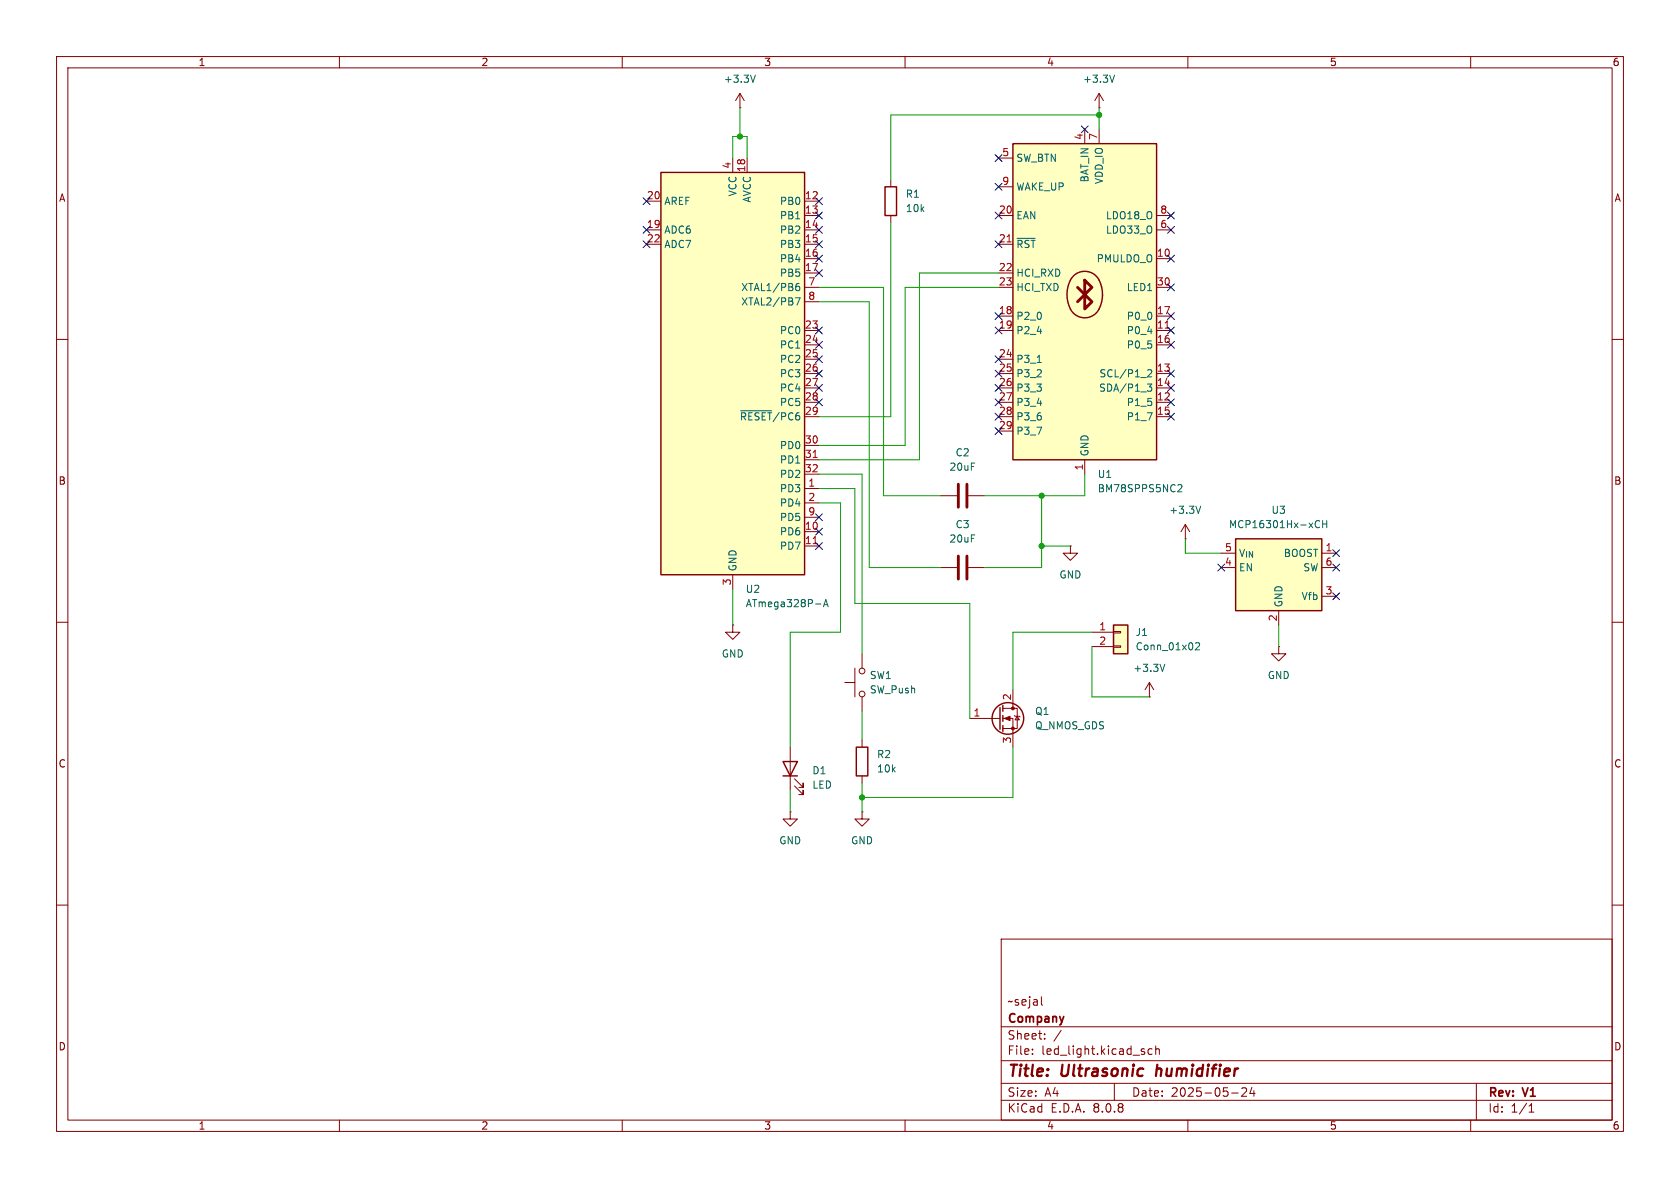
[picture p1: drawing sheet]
<svg xmlns="http://www.w3.org/2000/svg" width="297mm" height="210mm" viewBox="0 0 297 210" stroke-linecap="round" stroke-linejoin="round" font-family="sans-serif">
<g fill="none" stroke="#840000" stroke-width=".18">
<path d="M10 10h277v190h-277zM12 12h273v186h-273zM60 10v2M110 10v2M160 10v2M210 10v2M260 10v2M157.5 31.8v1.2M157.5 38.1v1.3M10 60h2M285 60h2M10 110h2"/>
<path d="M285 110h2M171.4 127h5.4M177.3 127h1.8v5.1M177.3 125.2h2.5v3.6h-2.5M179.1 121.9v3.3M179.3 126.5l.2 .1h.7l.1 .1M179.8 126.6l.4 .7h-.7zM203.2 123.2h.1M203.2 120.7l-.8 1.2M203.2 120.7v2.5M203.2 120.7l.8 1.2M139.7 143.5v1.3h1.3l-1.3 1.3-1.3-1.3h1.3"/>
<path d="M139.7 143.5h.1M10 160h2M177 166h108v32h-108zM184.1 177.5l.2 .2M285 160h2M60 198v2M110 198v2M160 198v2M177 194.5h108M177 191.5h108M177 187.5h108M177 181.5h108"/>
<path d="M182.5 186.3v.1M182.5 185.5v.1M184.7 183.6v.1M184.7 182.8v.1M187.6 182.1l-1.3 2M197 191.5v3M202.3 186v.3M203.7 185.5l-.5-.1-.2 .3v.4l.1 .2h.6M204.3 185.5l.2-.1 .4 .1 .1 .9M204.3 184.9v1.5M210 198v2M217.7 193.2h1.2"/>
<path d="M219.5 192.4l.6-.1 .2 .1 .1 .3-.9 1.1h.9M221.3 192.2l-.3 1.1h.9M221.7 192.8v1M260 198v2M261 191.5v6.5M270.3 196.6h.9M270.3 195.5l.4-.4v1.5"/>
</g>
<path d="M204.6 188.2l-.3 2" fill="none" stroke="#840000" stroke-width=".4"/>
<g fill="none" stroke="#840000" stroke-width=".25">
<path d="M156.5 33h2v5.1h-2zM176.8 125.1v3.8M177.3 124.7v1M177.3 126.5v1M177.3 128.3v1"/>
<circle cx="178.2" cy="127" r="2.79"/>
</g>
<g fill="#840000" stroke="#840000" stroke-width=".18">
<path d="M177.5 127l1.1-.4v.8z"/>
<circle cx="179.1" cy="128.8" r=".25"/>
<circle cx="179.1" cy="125.2" r=".25"/>
</g>
<path d="M205.9 117.4l-.4 1.3" fill="none" stroke="#006464" stroke-width=".18"/>
<path d="M179.1 25.4h25.4v55.9h-25.4z" fill="#ffffc2"/>
<g fill="#ffffc2" stroke="#ffffc2" stroke-width=".18">
<path d="M189.2 54.6l2.6-1.3 2.5 1.3a2.84 2.84 0 0 1-2.5 1.6 2.84 2.84 0 0 1-2.6-1.6z"/>
<path d="M189.2 49.5l5.1 2.6-5.1 2.5a5.7 5.7 0 0 1 0-5.1z"/>
<path d="M189.2 52.1l5.1-2.6a5.7 5.7 0 0 1 0 5.1z"/>
<path d="M189.7 48.8a2.84 2.84 0 0 1 4.6 .7l-2.5 1.3-2.6-1.3z"/>
</g>
<path d="M179.1 25.4h25.4v55.9h-25.4zM189.7 48.8a2.89 2.89 0 0 1 4.9 1.5 4.6 4.6 0 0 1-1.6 5.6 2.99 2.99 0 0 1-4.2-2.5 5.3 5.3 0 0 1 .9-4.6z" fill="none" stroke="#840000" stroke-width=".25"/>
<path d="M190.5 50.8l1.3 1.3-1.3 1.2M191.8 49.5l1.2 1.3-1.2 1.3 1.2 1.2-1.2 1.3z" fill="none" stroke="#840000" stroke-width=".51"/>
<g fill="none" stroke="#840000" stroke-width=".18">
<path d="M130.8 19.1h.1M130.8 16.5l-.8 1.3M130.8 16.5v2.6M130.8 16.5l.8 1.3M194.3 19.1h.1M194.3 16.5v2.6M194.3 16.5l-.8 1.3M194.3 16.5l.8 1.3M176.5 38.1h2.6M176.5 27.9h2.6M176.5 33h2.6M191.8 22.9v2.5"/>
<path d="M194.3 22.9v2.5M204.5 38.1h2.5M176.5 58.4h2.6M176.5 55.9h2.6M176.5 43.2h2.6M176.5 48.3h2.6M176.5 50.8h2.6M204.5 45.7h2.5M204.5 58.4h2.5M204.5 55.9h2.5M204.5 50.8h2.5M204.5 40.6h2.5"/>
<path d="M176.5 71.1h2.6M176.5 66h2.6M176.5 68.6h2.6M176.5 73.7h2.6M176.5 63.5h2.6M176.5 76.2h2.6M204.5 71.1h2.5M204.5 66h2.5M204.5 68.6h2.5M204.5 73.7h2.5M204.5 61h2.5M191.8 81.3v2.5"/>
<path d="M129.5 110.5v1.3h1.3l-1.3 1.2-1.2-1.2h1.2M129.5 110.5h.1M226.1 114.3v1.3h1.2l-1.2 1.2-1.3-1.2h1.3M226.1 114.3h.1"/>
</g>
<path d="M178 42.8h.8M206 58h.7" fill="none" stroke="#a90000" stroke-width=".18"/>
<path d="M133.5 13.3l-.4 1.2M197 13.3l-.4 1.2M179.8 42.1h3.2M183.4 64.1h.7M202.8 67.9h.8l-.4 .5 .4 .1v.4l-.2 .3h-.4M202.9 65.5l.5-.2 .2 .4-.8 .9h.8M208.3 85.7h.4l.3 .3-.8 .9h.8" fill="none" stroke="#006464" stroke-width=".18"/>
<path d="M196.8 110.5h2.6v5.1h-2.6z" fill="#ffffc2"/>
<path d="M193 111.8h3.8M193 114.3h3.8M196.8 114.2h1.3v.2h-1.3zM196.8 111.6h1.3v.3h-1.3z" fill="none" stroke="#840000" stroke-width=".18"/>
<path d="M196.8 110.5h2.6v5.1h-2.6z" fill="none" stroke="#840000" stroke-width=".25"/>
<path d="M211.4 113.7l.4-.1 .3 .4-.8 .9h.8" fill="none" stroke="#006464" stroke-width=".18"/>
<path d="M218.4 95.3h15.3v12.7h-15.3z" fill="#ffffc2"/>
<path d="M218.4 95.3h15.3v12.7h-15.3zM138.4 134.6h2.6l-1.3 2.6zM138.4 137.2h2.6M151.4 132.1h2v5.1h-2z" fill="none" stroke="#840000" stroke-width=".25"/>
<g fill="none" stroke="#840000" stroke-width=".18">
<path d="M166.4 87.6h2.8M171.2 87.6h2.8M209.5 95.3h.1M209.5 92.7l-.7 1.3M209.5 92.7v2.6M209.5 92.7l.8 1.3M215.9 97.8h2.5M233.7 97.8h2.5M151.1 118.1v5.1M152.4 115.6v2.5M166.4 100.3h2.8M171.2 100.3h2.8"/>
<path d="M215.9 100.3h2.5M226.1 108v2.5M233.7 105.4h2.5M233.7 100.3h2.5M139.7 132.1v7.6M140.5 138.9l1.5 1.6v-.8v.8h-.8M140.5 137.7l1.5 1.5v-.8v.8h-.8M149.4 120.7h1.7M152.4 123.2v2.5M152.4 130.8v1.3M152.4 137.2v1.2M152.4 143.5v1.3h1.3l-1.3 1.3-1.3-1.3h1.3"/>
<path d="M152.4 143.5h.1"/>
<circle cx="152.4" cy="118.6" r=".51"/>
<circle cx="152.4" cy="122.7" r=".51"/>
</g>
<path d="M212.3 89.5l-.5 1.2M232.6 93.1l.3 .2 .4-.1M233.3 92.1l-.4-.1-.3 .2M233.8 92v1.3M233.8 92.6h.8M234.6 92v1.3" fill="none" stroke="#006464" stroke-width=".18"/>
<path d="M169.4 85.6v4.1M169.4 98.3v4.1M170.9 85.6v4.1M170.9 98.3v4.1" fill="none" stroke="#840000" stroke-width=".51"/>
<path d="M116.8 30.5h25.4v71.1h-25.4z" fill="#ffffc2"/>
<path d="M116.8 30.5h25.4v71.1h-25.4z" fill="none" stroke="#840000" stroke-width=".25"/>
<g fill="none" stroke="#840000" stroke-width=".18">
<path d="M114.3 35.6h2.5M129.5 27.9v2.6M132.1 27.9v2.6M142.2 35.6h2.6M142.2 38.1h2.6M114.3 40.6h2.5M114.3 43.2h2.5M142.2 40.6h2.6M142.2 43.2h2.6M142.2 45.7h2.6M142.2 48.3h2.6M142.2 58.4h2.6"/>
<path d="M142.2 50.8h2.6M142.2 53.3h2.6M142.2 61h2.6M142.2 63.5h2.6M142.2 66h2.6M142.2 68.6h2.6M142.2 71.1h2.6M142.2 73.7h2.6M142.2 78.7h2.6M142.2 86.4h2.6M142.2 94h2.6M142.2 96.5h2.6"/>
<path d="M142.2 88.9h2.6M142.2 81.3h2.6M142.2 83.8h2.6M142.2 91.4h2.6M189.2 96.5v1.3h1.3l-1.3 1.3-1.2-1.3h1.2M189.2 96.5h.1M129.5 101.6v2.5"/>
</g>
<path d="M143.8 96.1h.7M143.8 80.9h.7" fill="none" stroke="#a90000" stroke-width=".18"/>
<path d="M140.6 52.6h.9l-.6 1.3M140.7 50.7l.4-.1 .3 .2-.1 .5-.4 .1-.2-.1M141.3 50.1l-.4 .1-.2 .2M130.9 72.6h5.5M144.2 106.8h.9M145.6 107.3l.4-1.3 .4 1.3M145.7 106.9h.6" fill="none" stroke="#006464" stroke-width=".18"/>
<g fill="none" stroke="#009600" stroke-width=".18">
<path d="M130.8 19.1v5M194.3 19.1v3.8M129.5 27.9v-3.8h2.6v3.8M157.5 39.4v34.3h-12.7M194.3 20.3h-36.8v11.5M144.8 50.8h11.4v36.8h10.2M144.8 53.3h8.9v47h12.7M176.5 50.8h-16.5v27.9h-15.2M176.5 48.3h-13.9v33h-17.8M144.8 88.9h3.8v22.9h-8.9v20.3M144.8 86.4h6.3v20.3h20.3v20.3M144.8 83.8h7.6v31.8"/>
<path d="M184.1 87.6v12.7h-10.1M184.1 96.5h5.1M191.8 83.8v3.8h-17.8M209.5 95.3v2.5h6.4M129.5 104.1v6.4M193 111.8h-13.9v10.1M193 114.3v8.9h10.2M226.1 110.5v3.8M139.7 139.7v3.8M152.4 125.7v5.1M152.4 138.4v5.1M179.1 132.1v8.9h-26.7"/>
</g>
<g fill="none" stroke="#000084" stroke-width=".18">
<path d="M113.7 35l1.2 1.2M114.9 35l-1.2 1.2M144.2 35l1.2 1.2M144.2 37.5l1.2 1.2M145.4 35l-1.2 1.2M145.4 37.5l-1.2 1.2M175.9 37.5l1.2 1.2M175.9 32.4l1.2 1.2M175.9 27.3l1.2 1.2M177.1 37.5l-1.2 1.2M177.1 32.4l-1.2 1.2M177.1 27.3l-1.2 1.2"/>
<path d="M191.2 22.3l1.2 1.2M192.4 22.3l-1.2 1.2M206.4 37.5l1.2 1.2M207.6 37.5l-1.2 1.2M113.7 42.6l1.2 1.2M113.7 40l1.2 1.2M114.9 42.6l-1.2 1.2M114.9 40l-1.2 1.2M144.2 40l1.2 1.2M144.2 42.6l1.2 1.2M144.2 57.8l1.2 1.2M144.2 47.7l1.2 1.2"/>
<path d="M144.2 45.1l1.2 1.2M145.4 40l-1.2 1.2M145.4 42.6l-1.2 1.2M145.4 57.8l-1.2 1.2M145.4 47.7l-1.2 1.2M145.4 45.1l-1.2 1.2M175.9 57.8l1.2 1.2M175.9 42.6l1.2 1.2M175.9 55.3l1.2 1.2M177.1 57.8l-1.2 1.2M177.1 42.6l-1.2 1.2M177.1 55.3l-1.2 1.2"/>
<path d="M206.4 40l1.2 1.2M206.4 55.3l1.2 1.2M206.4 50.2l1.2 1.2M206.4 57.8l1.2 1.2M206.4 45.1l1.2 1.2M207.6 40l-1.2 1.2M207.6 55.3l-1.2 1.2M207.6 50.2l-1.2 1.2M207.6 57.8l-1.2 1.2M207.6 45.1l-1.2 1.2M144.2 68l1.2 1.2M144.2 65.4l1.2 1.2"/>
<path d="M144.2 70.5l1.2 1.2M144.2 62.9l1.2 1.2M144.2 60.4l1.2 1.2M145.4 68l-1.2 1.2M145.4 65.4l-1.2 1.2M145.4 70.5l-1.2 1.2M145.4 62.9l-1.2 1.2M145.4 60.4l-1.2 1.2M175.9 70.5l1.2 1.2M175.9 62.9l1.2 1.2M175.9 65.4l1.2 1.2M175.9 73.1l1.2 1.2"/>
<path d="M175.9 68l1.2 1.2M175.9 75.6l1.2 1.2M177.1 68l-1.2 1.2M177.1 75.6l-1.2 1.2M177.1 70.5l-1.2 1.2M177.1 62.9l-1.2 1.2M177.1 65.4l-1.2 1.2M177.1 73.1l-1.2 1.2M206.4 60.4l1.2 1.2M206.4 65.4l1.2 1.2M206.4 70.5l1.2 1.2M206.4 68l1.2 1.2"/>
<path d="M206.4 73.1l1.2 1.2M207.6 60.4l-1.2 1.2M207.6 65.4l-1.2 1.2M207.6 70.5l-1.2 1.2M207.6 68l-1.2 1.2M207.6 73.1l-1.2 1.2M144.2 95.9l1.2 1.2M144.2 90.8l1.2 1.2M144.2 93.4l1.2 1.2M145.4 95.9l-1.2 1.2M145.4 90.8l-1.2 1.2M145.4 93.4l-1.2 1.2"/>
<path d="M215.3 99.7l1.2 1.2M216.5 99.7l-1.2 1.2M235.6 99.7l1.2 1.2M235.6 97.2l1.2 1.2M236.8 99.7l-1.2 1.2M236.8 97.2l-1.2 1.2M235.6 104.8l1.2 1.2M236.8 104.8l-1.2 1.2"/>
</g>
<g fill="#009600" stroke="#009600" stroke-width=".18">
<circle cx="194.3" cy="20.3" r=".46"/>
<circle cx="130.8" cy="24.1" r=".46"/>
<circle cx="184.1" cy="87.6" r=".46"/>
<circle cx="184.1" cy="96.5" r=".46"/>
<circle cx="152.4" cy="141" r=".46"/>
</g>
<g font-size="2.8" fill="#840000">
<text x="178" y="190.9">Title:</text>
<text x="187.7" y="190.9">Ultrasonic</text>
<text x="205.2" y="190.9">humidifier</text>
</g>
<g font-size="2.1" fill="#840000">
<text x="178" y="178">~sejal</text>
<text x="178" y="184">Sheet:</text>
<text x="178" y="181.2">Company</text>
<text x="178" y="186.7">File:</text>
<text x="184.1" y="186.7">led_light.kicad_sch</text>
<text x="178" y="196.9">KiCad</text>
<text x="178" y="194.1">Size:</text>
<text x="184.7" y="194.1">A4</text>
<text x="185.7" y="196.9">E.D.A.</text>
<text x="193.3" y="196.9">8.0.8</text>
<text x="200" y="194.1">Date:</text>
<text x="207" y="194.1">2025-05-24</text>
<text x="263" y="194.3">Rev:</text>
<text x="263" y="196.9">Id:</text>
<text x="267.1" y="196.9">1/1</text>
<text x="269.4" y="194.3">V1</text>
</g>
<g font-size="1.8" fill="#840000">
<text x="35" y="11.9">1</text>
<text x="85" y="11.9">2</text>
<text x="135" y="11.9">3</text>
<text x="185" y="11.9">4</text>
<text x="235" y="11.9">5</text>
<text x="285" y="11.9">6</text>
<text x="10.3" y="35.9">A</text>
<text x="285.3" y="35.9">A</text>
<text x="10.3" y="85.9">B</text>
<text x="285.3" y="85.9">B</text>
<text x="10.3" y="135.9">C</text>
<text x="285.3" y="135.9">C</text>
<text x="10.3" y="185.9">D</text>
<text x="285.3" y="185.9">D</text>
<text x="35" y="199.9">1</text>
<text x="85" y="199.9">2</text>
<text x="135" y="199.9">3</text>
<text x="185" y="199.9">4</text>
<text x="235" y="199.9">5</text>
<text x="285" y="199.9">6</text>
</g>
<g font-size="1.8" fill="#006464">
<text x="127.9" y="14.8">+3.3V</text>
<text x="191.4" y="14.8">+3.3V</text>
<text x="179.6" y="28.8">SW_BTN</text>
<text x="130.4" y="34.8" transform="rotate(-90 130.4 34.8)">VCC</text>
<text x="132.9" y="35.9" transform="rotate(-90 132.9 35.9)">AVCC</text>
<text x="160" y="35.2">R1</text>
<text x="179.6" y="33.9">WAKE_UP</text>
<text x="192.6" y="32.3" transform="rotate(-90 192.6 32.3)">BAT_IN</text>
<text x="195.2" y="32.6" transform="rotate(-90 195.2 32.6)">VDD_IO</text>
<text x="117.3" y="41.5">ADC6</text>
<text x="117.3" y="36.4">AREF</text>
<text x="137.8" y="36.4">PB0</text>
<text x="137.8" y="39">PB1</text>
<text x="137.8" y="41.5">PB2</text>
<text x="160" y="37.7">10k</text>
<text x="179.6" y="39">EAN</text>
<text x="195.4" y="41.5">LDO33_O</text>
<text x="195.4" y="39">LDO18_O</text>
<text x="117.3" y="44">ADC7</text>
<text x="137.8" y="44">PB3</text>
<text x="137.8" y="46.6">PB4</text>
<text x="179.6" y="44">~{RST}</text>
<text x="193.8" y="46.6">PMULDO_O</text>
<text x="130.9" y="51.7">XTAL1/PB6</text>
<text x="137.8" y="49.1">PB5</text>
<text x="179.6" y="49.1">HCI_RXD</text>
<text x="179.6" y="51.7">HCI_TXD</text>
<text x="199.1" y="51.7">LED1</text>
<text x="130.9" y="54.2">XTAL2/PB7</text>
<text x="137.8" y="59.3">PC0</text>
<text x="179.6" y="56.7">P2_0</text>
<text x="179.6" y="59.3">P2_4</text>
<text x="199.1" y="59.3">P0_4</text>
<text x="199.1" y="56.7">P0_0</text>
<text x="137.8" y="61.8">PC1</text>
<text x="137.8" y="64.4">PC2</text>
<text x="179.6" y="64.4">P3_1</text>
<text x="199.1" y="61.8">P0_5</text>
<text x="137.8" y="66.9">PC3</text>
<text x="137.8" y="69.4">PC4</text>
<text x="137.8" y="72">PC5</text>
<text x="179.6" y="66.9">P3_2</text>
<text x="179.6" y="69.4">P3_3</text>
<text x="179.6" y="72">P3_4</text>
<text x="194.2" y="69.4">SDA/P1_3</text>
<text x="194.3" y="66.9">SCL/P1_2</text>
<text x="199.1" y="72">P1_5</text>
<text x="130.7" y="74.5">~{RESET}/PC6</text>
<text x="179.6" y="74.5">P3_6</text>
<text x="179.6" y="77.1">P3_7</text>
<text x="199.1" y="74.5">P1_7</text>
<text x="137.8" y="79.6">PD0</text>
<text x="137.8" y="82.1">PD1</text>
<text x="167.8" y="83.4">20uF</text>
<text x="168.8" y="80.9">C2</text>
<text x="192.6" y="80.8" transform="rotate(-90 192.6 80.8)">GND</text>
<text x="137.8" y="87.2">PD3</text>
<text x="137.8" y="89.8">PD4</text>
<text x="137.8" y="84.7">PD2</text>
<text x="194" y="87.2">BM78SPPS5NC2</text>
<text x="194" y="84.7">U1</text>
<text x="137.8" y="94.8">PD6</text>
<text x="137.8" y="92.3">PD5</text>
<text x="168.8" y="93.6">C3</text>
<text x="206.6" y="91">+3.3V</text>
<text x="217.2" y="93.6">MCP16301Hx-xCH</text>
<text x="224.7" y="91">U3</text>
<text x="130.4" y="101.1" transform="rotate(-90 130.4 101.1)">GND</text>
<text x="137.8" y="97.4">PD7</text>
<text x="167.8" y="96.1">20uF</text>
<text x="218.9" y="101.2">EN</text>
<text x="218.9" y="98.7">V_{IN}</text>
<text x="226.9" y="98.7">BOOST</text>
<text x="230.3" y="101.2">SW</text>
<text x="131.7" y="105">U2</text>
<text x="131.7" y="107.5">ATmega328P-A</text>
<text x="187.2" y="102.5">GND</text>
<text x="226.9" y="107.4" transform="rotate(-90 226.9 107.4)">GND</text>
<text x="230" y="106.3">Vfb</text>
<text x="200.7" y="112.6">J1</text>
<text x="127.5" y="116.4">GND</text>
<text x="200.3" y="119">+3.3V</text>
<text x="200.7" y="115.2">Conn_01x02</text>
<text x="153.7" y="120.2">SW1</text>
<text x="153.7" y="122.8">SW_Push</text>
<text x="224" y="120.2">GND</text>
<text x="182.9" y="129.1">Q_NMOS_GDS</text>
<text x="182.9" y="126.6">Q1</text>
<text x="143.5" y="137.1">D1</text>
<text x="154.9" y="134.2">R2</text>
<text x="154.9" y="136.8">10k</text>
<text x="143.5" y="139.6">LED</text>
<text x="137.7" y="149.5">GND</text>
<text x="150.4" y="149.5">GND</text>
</g>
<g font-size="1.8" fill="#a90000">
<text x="129.3" y="29.9" transform="rotate(-90 129.3 29.9)">4</text>
<text x="177.1" y="27.7">5</text>
<text x="191.5" y="24.8" transform="rotate(-90 191.5 24.8)">4</text>
<text x="194.1" y="24.8" transform="rotate(-90 194.1 24.8)">7</text>
<text x="114.3" y="35.3">20</text>
<text x="131.8" y="30.5" transform="rotate(-90 131.8 30.5)">18</text>
<text x="142.2" y="35.3">12</text>
<text x="177.1" y="32.8">9</text>
<text x="114.3" y="40.4">19</text>
<text x="142.2" y="37.8">13</text>
<text x="142.2" y="40.4">14</text>
<text x="176.5" y="37.8">20</text>
<text x="205" y="40.4">6</text>
<text x="205" y="37.8">8</text>
<text x="114.3" y="42.9">22</text>
<text x="142.2" y="42.9">15</text>
<text x="142.2" y="45.5">16</text>
<text x="176.5" y="42.9">21</text>
<text x="204.4" y="45.5">10</text>
<text x="142.2" y="48">17</text>
<text x="142.8" y="50.5">7</text>
<text x="142.8" y="53.1">8</text>
<text x="176.5" y="48">22</text>
<text x="176.5" y="50.5">23</text>
<text x="204.4" y="50.5">30</text>
<text x="142.2" y="58.2">23</text>
<text x="176.5" y="55.6">18</text>
<text x="176.5" y="58.2">19</text>
<text x="204.4" y="58.2">11</text>
<text x="204.4" y="55.6">17</text>
<text x="142.2" y="60.7">24</text>
<text x="142.2" y="63.2">25</text>
<text x="142.2" y="65.8">26</text>
<text x="176.5" y="63.2">24</text>
<text x="176.5" y="65.8">25</text>
<text x="204.4" y="65.8">13</text>
<text x="204.4" y="60.7">16</text>
<text x="142.2" y="68.3">27</text>
<text x="142.2" y="70.9">28</text>
<text x="176.5" y="68.3">26</text>
<text x="176.5" y="70.9">27</text>
<text x="204.4" y="70.9">12</text>
<text x="204.4" y="68.3">14</text>
<text x="142.2" y="73.4">29</text>
<text x="176.5" y="73.4">28</text>
<text x="176.5" y="75.9">29</text>
<text x="204.4" y="73.4">15</text>
<text x="142.2" y="78.5">30</text>
<text x="142.2" y="81">31</text>
<text x="142.2" y="83.6">32</text>
<text x="191.5" y="83.3" transform="rotate(-90 191.5 83.3)">1</text>
<text x="142.8" y="86.1">1</text>
<text x="142.8" y="88.6">2</text>
<text x="142.2" y="93.7">10</text>
<text x="142.8" y="91.2">9</text>
<text x="142.2" y="96.3">11</text>
<text x="216.5" y="100.1">4</text>
<text x="216.5" y="97.5">5</text>
<text x="234.2" y="97.5">1</text>
<text x="234.2" y="100.1">6</text>
<text x="129.3" y="103.6" transform="rotate(-90 129.3 103.6)">3</text>
<text x="234.2" y="105.2">3</text>
<text x="194.2" y="111.5">1</text>
<text x="225.8" y="109.9" transform="rotate(-90 225.8 109.9)">2</text>
<text x="194.2" y="114">2</text>
<text x="178.8" y="123.9" transform="rotate(-90 178.8 123.9)">2</text>
<text x="172" y="126.7">1</text>
<text x="178.8" y="131.5" transform="rotate(-90 178.8 131.5)">3</text>
</g>
</svg>
